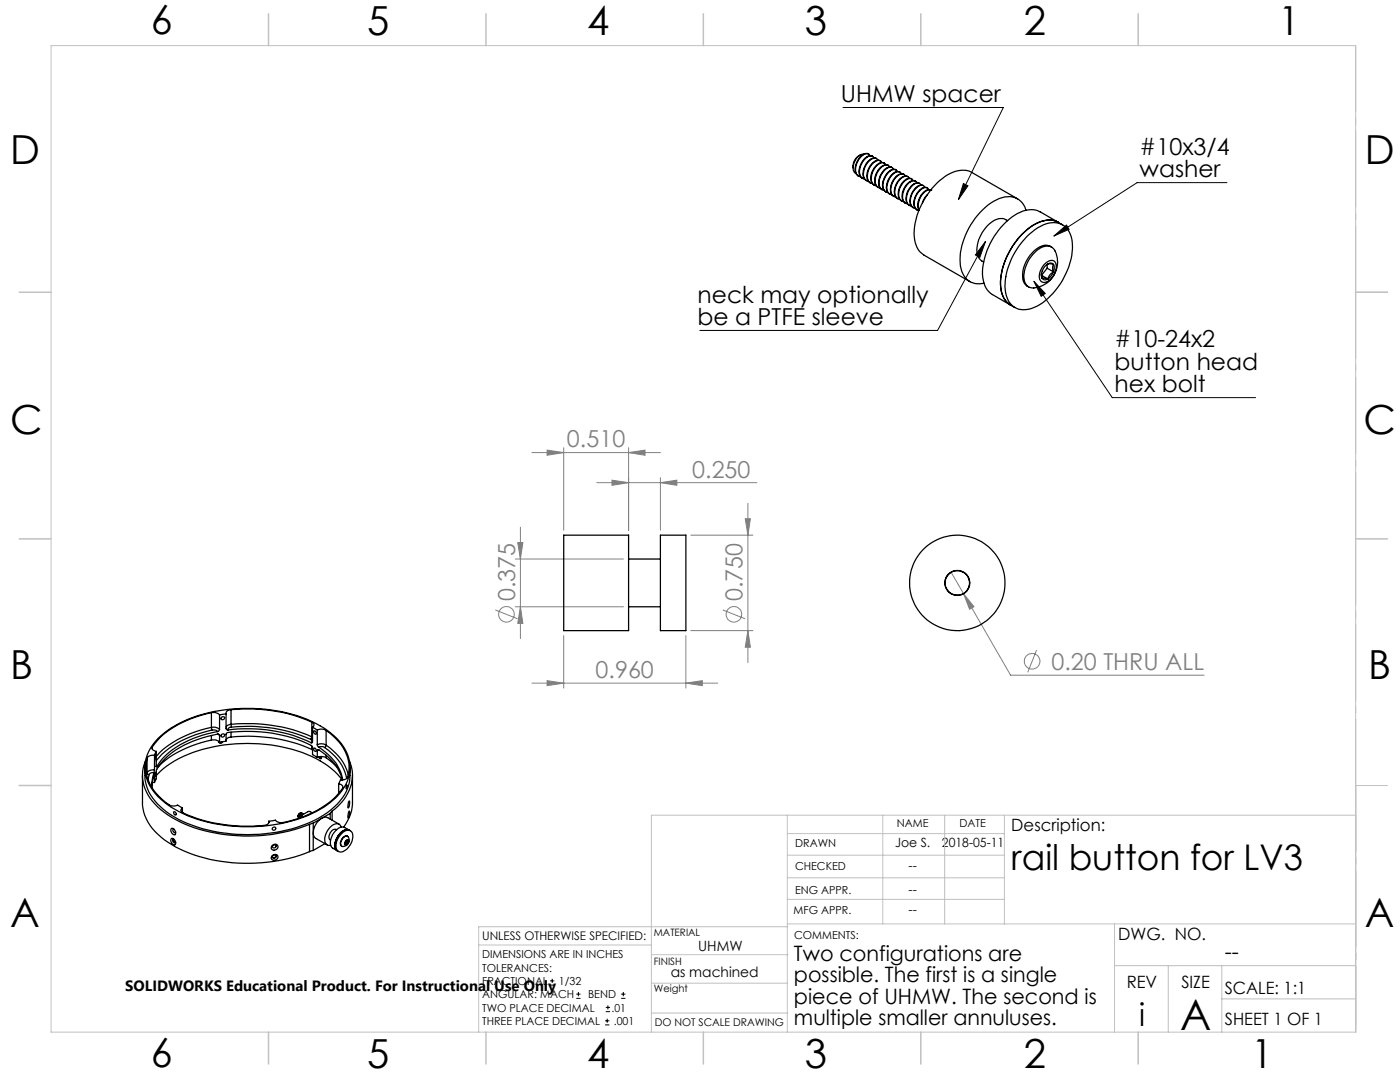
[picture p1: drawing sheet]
<svg xmlns="http://www.w3.org/2000/svg" width="279mm" height="216mm" viewBox="0 0 279 216" stroke-linecap="round" stroke-linejoin="round" font-family="sans-serif">
<g fill="none" stroke="#808080" stroke-width=".2">
<path d="M106.2 90.3h25.6M109.2 89.8l3.3 .5-3.3 .5zM112.5 89.3v16.5M119.1 96.3h32M122.1 95.8l3.3 .5-3.3 .5zM125.4 90.3l3.3-.5v1zM125.4 89.3v16.5M131.8 96.3l3.3-.5v1zM131.8 95.3v10.5M102.8 111.5h21.6M103.3 108.3h1.1l-.5 3.2zM103.9 105.2v22.2"/>
<path d="M137.9 106.8h12.3M148.7 103.5h1.1l-.5 3.3zM149.3 100.4v31.8M189.8 114.2l2.5 4.3M192.3 118.5l2.1 2.6-.9 .5zM192.3 118.5l9.4 16.2h38.6M98.8 121.7l4.5 1.8M102.8 121.1h21.6M103.9 121.1l.5 3.3h-1.1zM106.2 136.3h37M109.2 135.8l3.3 .5-3.3 .5zM112.5 126.8v10.5"/>
<path d="M136.9 136.3l3.3-.5v1zM136.9 126.8v10.5M137.9 125.8h12.3M144.3 121.7l4.4 1.8M149.3 125.8l.5 3.4h-1.1zM206.9 129.7l-1.8 4.5"/>
<circle cx="101.1" cy="122.6" r="1.55"/>
<circle cx="146.5" cy="122.6" r="1.55"/>
<circle cx="206" cy="131.9" r="1.56"/>
</g>
<g fill="none" stroke="#000" stroke-width=".2">
<path d="M168.2 21.4h32l-8.9 18.4M192.3 36.6l.9 .5-1.9 2.7zM244.9 36.4h-18l-16.6 10.7M196.7 48.2l-9.6 17.7h-47.4M196.7 48.2l-1.2 3.2-.8-.5zM206.3 56.1l15.7 23.2h28.6M206.3 56.1l2.3 2.5-.8 .5zM210.3 47.1l2.5-2.2 .6 .9zM109.8 196.6h.8M109.8 195.7h.8M110.2 195.3v.8M115 199.2h.9"/>
<path d="M115 198.4h.9M115.4 197.9v.9M124 199.2h.8M124 198.4h.8M124.4 197.9v.9M120.8 204.5h.8M120.8 203.7h.8M120.9 201.9h.8M120.9 201h.8M121.2 203.3v.8M121.3 200.6v.8"/>
</g>
<path d="M270.6 9.1v49.2M270.6 58.3v49.2M270.6 107.5v49.2M270.6 156.7v49.2" fill="none" stroke="#c0c0c0" stroke-width=".2" stroke-dasharray="15.2 1.3 1.3 1.3" stroke-dashoffset="2.1"/>
<g fill="none" stroke="#c0c0c0" stroke-width=".2">
<path d="M10.2 9.1h260.3v196.9h-260.3zM270.5 58.3h6.4M270.5 156.7h6.4M157.1 162.7v43.3M157.1 175.2h43.3M157.1 170.6h43.3M157.1 166.3h43.3M157.1 179.5h43.3M176.2 162.7v21.7M188.5 162.7v21.7M200.4 162.7v21.7M270.6 162.7h-140.6v43.3"/>
<path d="M95.5 188.6h34.5M130 196.2h27.1M130 190.5h27.3M157.1 184.4h113.4M157.2 184.9h-61.7v21.1M222.4 184.4v21.6M222.4 192.7h48.1M233.2 192.7v13.3M243.8 199.3h26.7M243.8 192.7v13.3M130 202.1h27.1"/>
</g>
<g fill="none" stroke="#c0c0c0" stroke-width=".3">
<path d="M53.6 2.8v6.3M97 2.8v6.3M140.4 2.8v6.3M183.8 2.8v6.3M227.2 2.8v6.3M3.8 58.3h6.4M270.5 58.3h6.4M3.8 107.5h6.4M270.5 107.5h6.4M3.8 156.7h6.4M53.6 206v6.3M97 206v6.3"/>
<path d="M140.4 206v6.3M183.8 206v6.3M227.2 206v6.3"/>
</g>
<path d="M206.3 56.1l2.3 2.5-.8 .5zM210.3 47.1l2.5-2.2 .6 .9zM192.3 36.6l.9 .5-1.9 2.7zM196.7 48.2l-1.2 3.2-.8-.5z" fill="#000"/>
<g fill="#808080">
<path d="M109.2 135.8l3.3 .5-3.3 .5zM136.9 136.3l3.3-.5v1zM192.3 118.5l1.2 3.1 .9-.5z"/>
<path d="M103.3 108.3h1.1l-.5 3.2zM103.9 121.1l.5 3.3h-1.1zM148.7 103.5h1.1l-.5 3.3zM149.3 125.8l.5 3.4h-1.1z"/>
<path d="M109.2 89.8l3.3 .5-3.3 .5zM125.4 90.3l3.3-.5v1zM122.1 95.8l3.3 .5-3.3 .5zM131.8 96.3l3.3-.5v1z"/>
</g>
<g fill="none" stroke="#000" stroke-width=".25">
<path d="M171.2 35.1h.1M171.7 30.9a2.53 2.53 0 0 0-1.4 2.6M172.3 30.8a2.7 2.7 0 0 0-1.8 3.6l.4 .3M173.2 30.7a1.26 1.26 0 0 0-1.4 .5 3.2 3.2 0 0 0-.8 3.6l.3 .3M173.3 30.7h.1M173.6 31.1l-.1-.3a1.34 1.34 0 0 0-1.8 .7 2.99 2.99 0 0 0-.6 3.5l.6 .2M174 31.2a1.12 1.12 0 0 0-1.4 .4 3.2 3.2 0 0 0-.9 3.7l.4 .3M174.1 31.2h.1M174.4 36.9h.1M174.4 31.5a.92 .92 0 0 0-1.6 .1 3.5 3.5 0 0 0-1.1 3.5l.4 .5 .4 .1M174.8 31.6a1.16 1.16 0 0 0-1.4 .5 3.2 3.2 0 0 0-.9 3.6l.4 .4M174.8 31.6h.1"/>
<path d="M175.2 37.4h.1M175.2 32a.96 .96 0 0 0-1.6 0 3.4 3.4 0 0 0-1.1 3.6l.4 .5 .4 .1M175.6 32.1a1.16 1.16 0 0 0-1.5 .4 3.2 3.2 0 0 0-.8 3.7l.4 .3M175.6 32l.1 .1M176 32.4l-.1-.2a1.65 1.65 0 0 0-2.2 1.1 2.73 2.73 0 0 0-.2 3l.6 .3M176.5 32.6a1.11 1.11 0 0 0-1.6 .4 3.1 3.1 0 0 0-.8 3.7l.3 .2M176.8 32.9l-.1-.2a1.58 1.58 0 0 0-2.2 1 2.72 2.72 0 0 0-.2 3.1l.5 .3M177.3 33l-.1-.1a1.31 1.31 0 0 0-1.5 .5 3.1 3.1 0 0 0-.8 3.7l.3 .2M177.5 38.7h.1M177.6 33.3a.82 .82 0 0 0-1.4-.1 3.5 3.5 0 0 0-1.4 3.7l.2 .4 .6 .2M177.9 33.4a1.16 1.16 0 0 0-1.4 .5 3.3 3.3 0 0 0-.9 3.6l.4 .4M177.9 33.4h.1"/>
<path d="M178.3 39.2h.1M178.3 33.8a.84 .84 0 0 0-1.3-.2 3.5 3.5 0 0 0-1.4 3.8l.2 .3 .6 .3M178.7 33.9a1.12 1.12 0 0 0-1.4 .4 3.2 3.2 0 0 0-.9 3.7l.4 .3M178.8 33.8v.1M179.1 34.2a.84 .84 0 0 0-1.4-.1 3.5 3.5 0 0 0-1.3 3.8l.4 .4 .4 .1M179.5 34.3a1.12 1.12 0 0 0-1.5 .5 3.2 3.2 0 0 0-.8 3.7l.3 .2M179.5 34.3l.1 .1M179.9 34.7a.94 .94 0 0 0-1.6 0 3.5 3.5 0 0 0-1.1 3.6l.2 .3 .6 .3M180.4 34.8a.89 .89 0 0 0-1.1 .1 3.4 3.4 0 0 0-1.3 4l.3 .2M180.7 35.1a.86 .86 0 0 0-1.4-.1 3.5 3.5 0 0 0-1.4 3.7l.5 .5 .4 .1M181.2 35.2a.89 .89 0 0 0-1.1 .1 3.4 3.4 0 0 0-1.3 4l.3 .4M181.5 35.6a.96 .96 0 0 0-1.7 0 3.1 3.1 0 0 0-.8 3.9l.5 .3"/>
<path d="M181.9 35.7a1.16 1.16 0 0 0-1.5 .4 3.1 3.1 0 0 0-.8 3.7l.4 .3M181.9 35.6l.1 .1M182.2 36a.96 .96 0 0 0-1.6 .1 3.1 3.1 0 0 0-.9 3.8l.6 .3M182.6 36.1a1.16 1.16 0 0 0-1.4 .5 3.1 3.1 0 0 0-.9 3.7l.4 .3M182.6 36.1l.1 .1M183 36.5l-.1-.2a1.63 1.63 0 0 0-2.2 1 2.49 2.49 0 0 0 0 3.3l.4 .1M183.5 36.6a1.11 1.11 0 0 0-1.6 .4 3.2 3.2 0 0 0-.8 3.7l.3 .2M183.8 36.9l-.1-.2a1.25 1.25 0 0 0-1.9 .6 2.99 2.99 0 0 0-.5 3.6l.6 .2M184.3 37h-.1a1.26 1.26 0 0 0-1.5 .5 3.2 3.2 0 0 0-.8 3.6l.3 .3M184.6 37.4a.82 .82 0 0 0-1.4-.2 3.5 3.5 0 0 0-1.3 3.8l.2 .3 .6 .3M185 37.5a1.12 1.12 0 0 0-1.5 .4 3.2 3.2 0 0 0-.8 3.7l.3 .2M185 37.4l.1 .1"/>
<path d="M185.1 38.8l-.5 .6-.5 1.1M185.3 37.8a.92 .92 0 0 0-1.6 .1 3.1 3.1 0 0 0-.9 3.9l.6 .2M185.8 37.9h.1M203.1 39.7l-9.2-5.3a5.4 5.4 0 0 0-5.8 1.2 14.8 14.8 0 0 0-5.6 11.6 4.5 4.5 0 0 0 1.9 3.7l9.2 5.3M181.4 41h.1M182.2 41.4l.1 .1M183 41.8l.1 .1M183.4 41.9a3.3 3.3 0 0 1 1.9-4h.5a1.16 1.16 0 0 0-1.5 .5 3.2 3.2 0 0 0-.9 3.6M201.1 44a2.61 2.61 0 0 0-3.4 .5 7 7 0 0 0-2.6 6.2l.4 1 .8 .6M204.8 41.9a3.7 3.7 0 0 0-5.4-2.3 14.4 14.4 0 0 0-7.7 10.9 5.8 5.8 0 0 0 1.7 5.6l1.2 .5 1.8-.1M204.9 47.2a8.5 8.5 0 0 1 5.4-2.8 3.8 3.8 0 0 1 3.7 4 14.6 14.6 0 0 1-7.1 12.7 4 4 0 0 1-5.7-1.1 9.9 9.9 0 0 1 .7-8.4l1.5-2.6zM206.2 50.7a3.3 3.3 0 0 1 3.6-1.5 3.7 3.7 0 0 1 1.2 3.7 5 5 0 0 1-5.5 4.5 2.68 2.68 0 0 1-1-3.4l.7-2z"/>
<path d="M207.8 54.7l.2 .9M208 55.6a.78 .78 0 0 0 1.1 .1M208 55.6l.3-.1 .8 .2M208.4 52.7a1.42 1.42 0 0 1 2.2-.3 3 3 0 0 1-2.4 3.9 1.33 1.33 0 0 1-.7-1.8l.5-1.1zM209 52.8v.7M209 53.5l-1.1 1.4 1.2 .8M209 53.5l1.3 .8M209.1 52.7a.8 .8 0 0 1 1.2 .1M209.1 52.7a2.49 2.49 0 0 0-1.1 2.9M209.1 52.7l1.2 .1M209.9 49.3a2.46 2.46 0 0 0-3.3 .5 6.4 6.4 0 0 0-2.3 6.5l.4 .6 .6 .4M210.3 54.3l-.5 .8-.7 .6"/>
<path d="M210.3 52.8l.1 .4-.1 1.1M210.3 52.8l-.2 .4 .2 1.1M210.3 54.3l-.7 .4-.5 1M211.2 44.3a5.3 5.3 0 0 0-5.7 1.1 15 15 0 0 0-5.8 11.5 4.8 4.8 0 0 0 1.9 4M211.2 44.3l-3.6-2a4.9 4.9 0 0 0-5.1 .7 14.5 14.5 0 0 0-6.4 12.4 4.2 4.2 0 0 0 1.9 3.4l3.6 2.1M211.2 44.3a4.8 4.8 0 0 0-5 .6 14.8 14.8 0 0 0-6.5 12.4 4.3 4.3 0 0 0 1.9 3.6M211.2 44.3l.9 .6M201.6 60.9l.9 .5M112.5 106.8h12.9v19h-12.9zM125.4 111.5h6.4M131.8 106.8h5.1v19h-5.1zM125.4 121.1h6.4"/>
<path d="M28.4 154.7v5.5a9.5 9.5 0 0 0 4.3 7.3 28.7 28.7 0 0 0 17.2 4.8 32.2 32.2 0 0 0 11.9-2.4M28.9 153.1a9 9 0 0 0 3.8 8.5 26.5 26.5 0 0 0 15.5 4.9 29.6 29.6 0 0 0 16.5-3.9 9.9 9.9 0 0 0 5.2-7.9v-1.6M29 151.8a7.9 7.9 0 0 0 2.4 9.2 24.9 24.9 0 0 0 15 5.7 32.9 32.9 0 0 0 15.4-2.2M29.4 151.3a7.9 7.9 0 0 0 2.9 8.2l1.4 1a2.28 2.28 0 0 0 1.9 .2l.8 .5M29.4 154.2l.1 .3 .3 .1M29.4 151.3v2.9M29.4 154.2l-.2 .4M29.8 154.6l-.2 1M30.4 156.1h.4M30.4 149a.69 .69 0 0 0 .8 .9M30.4 149v.5M30.7 154.8h.1"/>
<path d="M30.7 154.2l-.4 1.9 .1 1.2M30.7 154.2a.82 .82 0 0 0-.9 .4M30.8 150.7a1.4 1.4 0 0 0-1.4 .6M30.8 153.6l-.1 .6M30.8 154.8v-.2l-.5 2.1M30.8 153.6a1.4 1.4 0 0 0-1.4 .6M30.8 150.7v2.9M30.8 154.8v1.3M31 154.2l.1 .3-.2 .4zM31 150.7l.1 .4-.2 .4zM31.2 152.9l.1 .1M31.2 149.9l-.4 .8"/>
<path d="M31.2 149.9v3.1h.1M31.5 147.4a23.6 23.6 0 0 1 14.5-5.9 30.3 30.3 0 0 1 18.7 3.8 10.8 10.8 0 0 1 5 6.5 8.3 8.3 0 0 1-3.6 8.2 26.2 26.2 0 0 1-15.6 5 28.8 28.8 0 0 1-17.1-4.5 9.2 9.2 0 0 1-4.5-8 8.7 8.7 0 0 1 2.6-5.1zM42.2 142.2a1.68 1.68 0 0 1 1.6 .5M42.2 142.2a20.6 20.6 0 0 0-10.8 5.6l-1 1.2M42.2 145.1l.1 .6M42.2 147.7a21 21 0 0 0-10.6 5.3M42.2 145.1a1.79 1.79 0 0 1 1.6 .5M42.2 147.7a1.57 1.57 0 0 1 1.6 .4M42.2 145.1a19.8 19.8 0 0 0-11 5.8M42.2 142.2v2.9M42.2 146.8v.9M42.3 145.7a1.12 1.12 0 0 1 1.1 .3"/>
<path d="M42.3 145.7a19.9 19.9 0 0 0-10.5 5.4l-.6 .7M43.4 146a19.2 19.2 0 0 0-11.3 5.8l-.8 1.2M43.5 146.5l.3 .3M43.8 145.6l-.4 .4M43.8 148.1l1.3-.2 .1-1.6a16.2 16.2 0 0 1 5.8-.3 25.6 25.6 0 0 1 11.3 2.9l.1 1.7 .9 .5M43.8 146.8l-.1-.3a19.2 19.2 0 0 0-11.6 5.8l-.9 1.3v1.8l-.4 .7M43.8 142.7v2.9M43.8 146.8v1.3M44.3 148l-.3 .2-.3-.1M44.5 148a.4 .4 0 0 1-.4 .3 .4 .4 0 0 1-.4-.3M45.1 142.5l-1.3 .2M45.1 142.5v3l.4 .2"/>
<path d="M45.5 145.7a30 30 0 0 1 16.6 2.5M46.1 141.6a32.2 32.2 0 0 1 16.1 2.5M46.1 141.6a.81 .81 0 0 0-1 .9M46.1 144.5a32.2 32.2 0 0 1 16.1 2.5M46.1 144.5l.1 .6M46.1 147.1a31.6 31.6 0 0 1 16.1 2.4M46.1 147.1h-.5l-.5 .5M46.1 144.5l-.6 .2-.4 .4M46.1 141.6v2.9M46.1 146.1v1M46.2 145.1a.56 .56 0 0 0-.7 .6M46.2 145.1a30.5 30.5 0 0 1 15.8 2.4"/>
<path d="M62 147.5a.37 .37 0 0 1 .3 .3 .37 .37 0 0 1-.2 .4M62.2 144.1a.53 .53 0 0 1 .5 .5 .53 .53 0 0 1-.3 .5M62.2 147l-.2 .5M62.2 144.1v2.9M62.2 148.8v.7M62.2 149.5l.2 .1M62.2 147l.2 .1M62.4 145.1l.9 .6M62.4 145.1v2.9l-.1 .2h-.2M62.6 149.3a.35 .35 0 0 1 .4 .2 .35 .35 0 0 1-.1 .4l-.2-.1zM62.7 145.8a.38 .38 0 0 1 .3 .3 .38 .38 0 0 1-.1 .4 .47 .47 0 0 1-.2-.7zM63.3 145.7a1.8 1.8 0 0 1 1.8 .1"/>
<path d="M63.3 148.6l.3 .5M63.3 149.8l.1-.2a9.6 9.6 0 0 1 4.9 6 18.8 18.8 0 0 0-11.1-6.3 32.8 32.8 0 0 0-21.5 2l-3 2-1.5 1.5M63.3 148.6a1.8 1.8 0 0 1 1.8 .1M63.3 151.1a1.93 1.93 0 0 1 1.8 .1M63.3 145.7v2.9M63.3 149.8v1.3M63.6 149.1a9.4 9.4 0 0 1 4.8 6.5M63.6 149.1l.8-.1 .4 .2M63.6 149.6l-.3 .2M63.8 151l.3 .3M63.8 151l.2 .3M64.1 151v.3a.32 .32 0 0 1-.3 0 .32 .32 0 0 1-.2-.3"/>
<path d="M64.8 149.2a9.6 9.6 0 0 1 4.4 6.1M65.1 145.8a9.1 9.1 0 0 1 4.5 7.9 1.87 1.87 0 0 1-.5 1.7l-1.2 .2-.3 .8M65.1 148.7l-.3 .5M65.1 151.2l2.1 1.8M65.1 148.7a9.9 9.9 0 0 1 4.4 5.9M65.1 145.8v2.9M65.1 150.7v.5M67.6 156.4a.72 .72 0 0 1 .8 .9 17.6 17.6 0 0 1-9.7 6.3l-2.1 .5a1.61 1.61 0 0 1-1.6-.4l-1.3 .2M67.6 156.4v1.9M69.1 156.7l.2-.1v.4l-.2 .4zM69.7 159.8l.1 .5-.3 .9a1.32 1.32 0 0 1 .2-1.4zM69.7 151.8a7.8 7.8 0 0 1-2.1 9l-1.3 1.1"/>
<path d="M70.3 154.7v5.5a8.2 8.2 0 0 1-1.7 4.8M34.2 167.4a.74 .74 0 0 1 .7 .4 .74 .74 0 0 1-.1 .8 .91 .91 0 0 1-.6-1.2zM34.2 165.3a.74 .74 0 0 1 .7 .4 .74 .74 0 0 1-.1 .9 .94 .94 0 0 1-.6-1.3zM34.6 167.5l.1 .4 .3 .2M34.7 162a.35 .35 0 0 1 .4 .2 .35 .35 0 0 1-.1 .4l-.3-.2zM34.7 165.5a.35 .35 0 0 0-.1 .4 .35 .35 0 0 0 .4 .2v-.2M34.7 167.5h-.1a.39 .39 0 0 0-.1 .5 .39 .39 0 0 0 .5 .1v-.1M36.4 161.2a.51 .51 0 0 0-.3 .6 .51 .51 0 0 0 .4 .4 30.7 30.7 0 0 0 16.8 2.3l.3-.2 .1-.4M36.4 161.2v.9M53.7 163.9v.2M54.2 168.8a.64 .64 0 0 1 .8-.4 .64 .64 0 0 1 .4 .8 .64 .64 0 0 1-.8 .5 .64 .64 0 0 1-.4-.9zM54.4 170.7a.62 .62 0 0 1 1.1 .2 .62 .62 0 0 1-.8 .8l-.2-.1a.51 .51 0 0 1-.4-.4 .51 .51 0 0 1 .3-.5z"/>
<path d="M54.5 168.7a.36 .36 0 0 1 .5 0 .36 .36 0 0 1 0 .5 .36 .36 0 0 1-.5 0l-.1-.3zM54.5 170.7a.36 .36 0 0 1 .6 0 .36 .36 0 0 1-.3 .6l-.4-.2zM55.1 170.7a.45 .45 0 0 1-.7 .4M55.1 170.7h.1M59.8 162.3l-.3 .6M60 162.2a.64 .64 0 0 0-.4 1v-.4a.59 .59 0 0 1 .7-.6M60.1 163.1v-.3l-.1 .3M60.2 162.7l.4-.2a.64 .64 0 0 0-.6 .7M60.2 162.7l-.1 .1 .1 .1M60.2 162.9l.2 .1M60.2 162.9v.2M60.3 162.3a.66 .66 0 0 0-.6 .9"/>
<path d="M60.5 162.3a.67 .67 0 0 0-.7 .9 .58 .58 0 0 1 .7-.7M61.8 164.5v5.4M62.3 162.2l-.7-.3-1.4 .8M62.5 164.3l-.7 .2M62.5 169.7l-.7 .2M62.5 164.3v5.4M64.8 168.3l-2.3 1.4M65.9 162.3l-3.4 2M65.9 162.3v1.1M66.3 161.9l-.4 .4M66.3 161.9v1.8M67.2 165.6a.9 .9 0 0 0-1.3 .5 1.06 1.06 0 0 0 .1 1.5"/>
<path d="M67.3 169.8l.3 .1M67.7 164.5l-2.3-1.3a2.06 2.06 0 0 0-2.4 1.3 2.07 2.07 0 0 0 0 2.8l2.3 1.3M68.1 165a1.03 1.03 0 0 0-1.8-.3 3.2 3.2 0 0 0-1.2 3.7l.3 .3h.6M68.5 166.1a1.11 1.11 0 0 1 1.4-.4 1.11 1.11 0 0 1 .5 1.4 3.2 3.2 0 0 1-2.5 2.9 1.23 1.23 0 0 1-.8-1.7l.4-1.1zM68.5 167.1a.67 .67 0 0 1 .9-.1 .67 .67 0 0 1 .2 .9 1.15 1.15 0 0 1-1.4 .9 1.34 1.34 0 0 1 .3-1.7zM68.9 168.2v.3M68.9 168.5h.3M69 167.7l.3-.1a.51 .51 0 0 1 .3 .5 .51 .51 0 0 1-.3 .4l-.3 .2-.2-.3zM69.1 167.7v.3M69.1 168l-.2 .3 .3 .2M69.1 168l.4 .1M69.2 167.7h.3"/>
<path d="M69.2 167.7l-.3 .3v.5M69.4 166.9a1.26 1.26 0 0 0-1.4 1.8l.2 .2M69.5 168.1l-.3 .4M69.5 167.7v.4M69.7 165.6a2.19 2.19 0 0 0-2.4 1.5 2.04 2.04 0 0 0 0 2.7M69.7 165.6a2.05 2.05 0 0 0-1.5-.6 3.3 3.3 0 0 0-2.1 3.9l.3 .4 .9 .5M69.7 165.6a2.09 2.09 0 0 0-2.4 1.5 2.28 2.28 0 0 0-.1 2.6l.1 .1M69.7 161.8v.8l-.2 .6-.1-.4zM69.7 165.6l.2 .2"/>
<circle cx="191" cy="116.3" r="9.5"/>
<circle cx="191" cy="116.3" r="2.5"/>
<circle cx="191.1" cy="116.3" r="2.45"/>
<circle cx="44.4" cy="143.3" r=".34"/>
<circle cx="44.4" cy="146.7" r=".35"/>
<circle cx="54.7" cy="165.4" r=".34"/>
</g>
<text font-size="8.5" x="235.5" y="205.4">A</text>
<g font-size="8">
<text x="30.1" y="6.8">6</text>
<text x="73.3" y="6.9">5</text>
<text x="117.2" y="6.9">4</text>
<text x="160.6" y="6.9">3</text>
<text x="204.3" y="6.9">2</text>
<text x="255.1" y="6.9">1</text>
<text x="2.1" y="32.8">D</text>
<text x="272.4" y="32.8">D</text>
<text x="2.1" y="86.5">C</text>
<text x="272.1" y="86.5">C</text>
<text x="2.1" y="135.6">B</text>
<text x="273.1" y="135.6">B</text>
<text x="2.1" y="185.1">A</text>
<text x="272.4" y="185.1">A</text>
<text x="30.1" y="212.9">6</text>
<text x="73.3" y="213">5</text>
<text x="117.2" y="213">4</text>
<text x="160.6" y="213">3</text>
<text x="204.3" y="213">2</text>
<text x="249.7" y="213">1</text>
</g>
<text font-size="7.1" x="201.8" y="173.6">rail button for LV3</text>
<text font-size="6.3" x="227.3" y="204.6">i</text>
<g font-size="4.7">
<text x="167.8" y="20.4">UHMW spacer</text>
<text x="227.4" y="30.9">#10x3/4</text>
<text x="227.4" y="35.4">washer</text>
<text x="139.2" y="60.4">neck may optionally</text>
<text x="139.2" y="64.9">be a PTFE sleeve</text>
<text x="222.4" y="69.2">#10-24x2</text>
<text x="222.4" y="73.7">button head</text>
<text x="222.4" y="78.3">hex bolt</text>
</g>
<g font-size="4.7" fill="#808080">
<text x="113.2" y="89.3">0.510</text>
<text x="138.1" y="95.3">0.250</text>
<text x="102.8" y="120" transform="rotate(-90 102.8 120)">0.375</text>
<text x="148.2" y="120" transform="rotate(-90 148.2 120)">0.750</text>
<text x="118.9" y="135.3">0.960</text>
<text x="209.9" y="133.6">0.20 THRU ALL</text>
</g>
<g font-size="4.2">
<text x="158.5" y="191.8">Two configurations are</text>
<text x="244.4" y="191.4">--</text>
<text x="158.5" y="196">possible. The first is a single</text>
<text x="158.5" y="200.3">piece of UHMW. The second is</text>
<text x="158.5" y="204.5">multiple smaller annuluses.</text>
</g>
<g font-size="3.4">
<text x="201.8" y="165.9">Description:</text>
<text x="223.2" y="187.6">DWG. NO.</text>
<text x="224.9" y="197.2">REV</text>
<text x="235.8" y="197.2">SIZE</text>
<text x="244.4" y="198.4">SCALE: 1:1</text>
<text x="244.4" y="204.6">SHEET 1 OF 1</text>
</g>
<text font-size="3" x="25" y="197.8">SOLIDWORKS Educational Product. For Instructional Use Only</text>
<g font-size="2.8">
<text x="139.3" y="189.7">UHMW</text>
<text x="133.9" y="194.9">as machined</text>
</g>
<g font-size="2.5">
<text x="178.7" y="169">Joe S.</text>
<text x="181.3" y="173.5">--</text>
<text x="188" y="169">2018-05-11</text>
<text x="181.3" y="178.3">--</text>
<text x="181.3" y="182.3">--</text>
</g>
<text font-size="2.4" x="96.2" y="187.5">UNLESS OTHERWISE SPECIFIED:</text>
<g font-size="2.2">
<text x="179" y="165.1">NAME</text>
<text x="191.5" y="165.1">DATE</text>
<text x="158.7" y="169">DRAWN</text>
<text x="158.7" y="173.5">CHECKED</text>
<text x="158.7" y="178.3">ENG APPR.</text>
<text x="158.4" y="182.4">MFG APPR.</text>
<text x="96.2" y="191.2">DIMENSIONS ARE IN INCHES</text>
<text x="158.5" y="187.4">COMMENTS:</text>
<text x="96.2" y="193.9">TOLERANCES:</text>
<text x="96.2" y="196.5">FRACTIONAL</text>
<text x="111.5" y="196.5">1/32</text>
<text x="96.2" y="201.8">TWO PLACE DECIMAL</text>
<text x="96.2" y="199.2">ANGULAR: MACH</text>
<text x="117.4" y="199.2">BEND</text>
<text x="122.1" y="201.8">.01</text>
<text x="96.2" y="204.5">THREE PLACE DECIMAL</text>
<text x="122.5" y="204.5">.001</text>
</g>
<text font-size="2.1" x="130.7" y="204.6">DO NOT SCALE DRAWING</text>
<g font-size="2">
<text x="130.5" y="186.8">MATERIAL</text>
<text x="130.5" y="192.5">FINISH</text>
<text x="130.5" y="198">Weight</text>
</g>
</svg>
